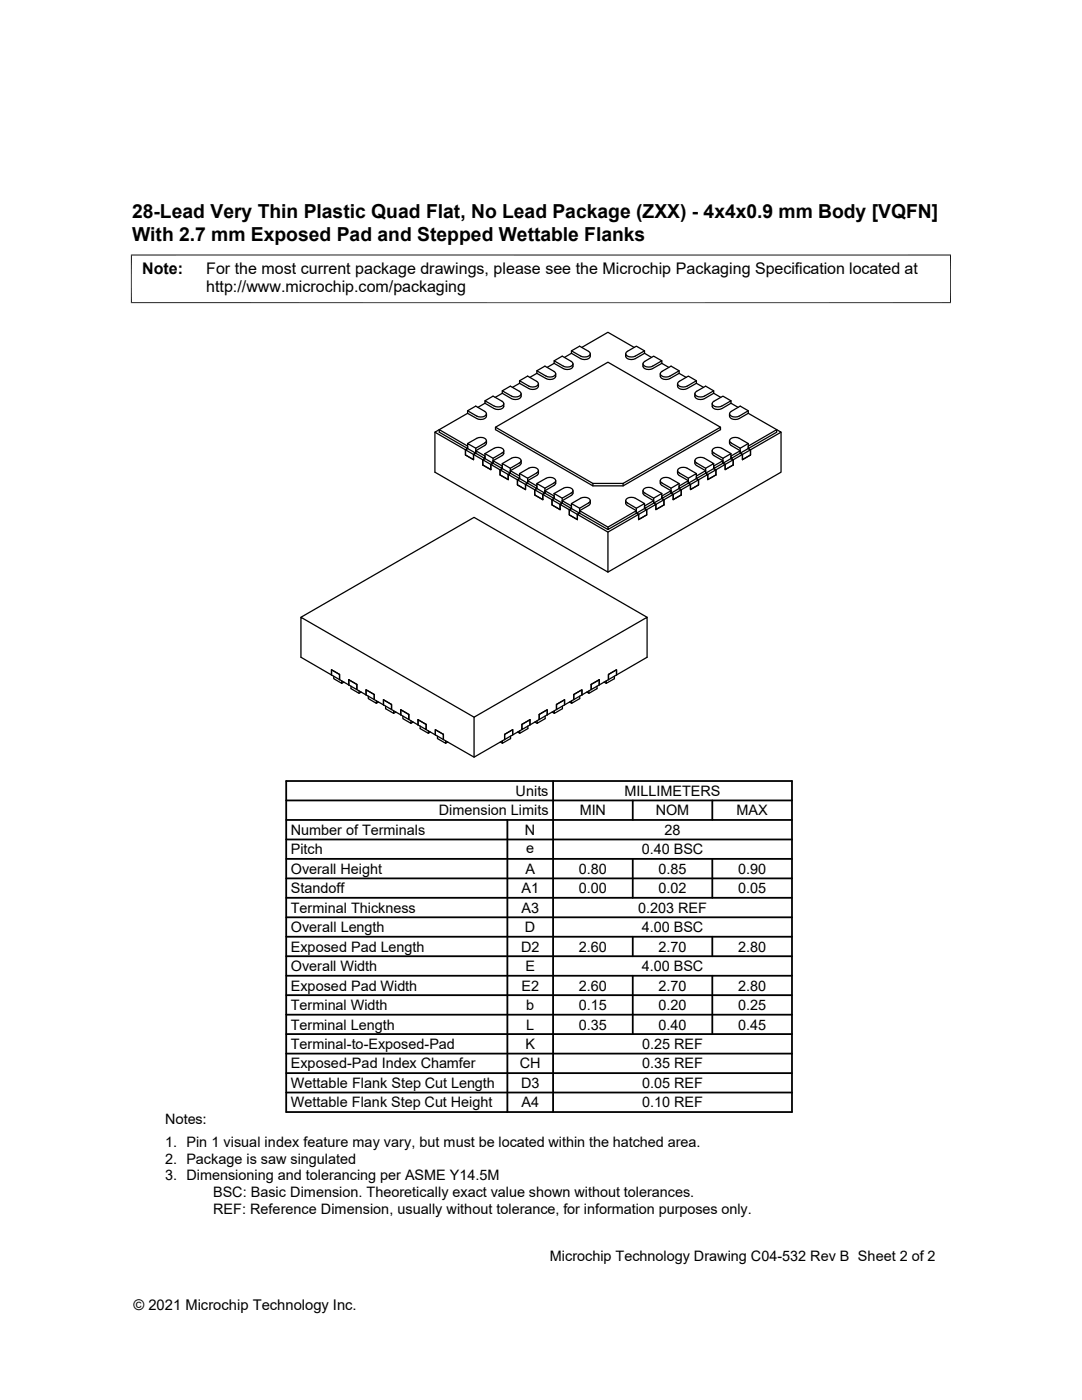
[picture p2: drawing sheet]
<svg xmlns="http://www.w3.org/2000/svg" width="216mm" height="279mm" viewBox="0 0 216 279" stroke-linecap="round" stroke-linejoin="round" font-family="sans-serif">
<g fill="none" stroke="#000" stroke-width=".25">
<path d="M96.8 80l1.6-.9 1.8 1M100.2 78l1.9 1a1.17 1.17 0 0 0 1.8-.6l-.3-.3M100.2 78.5l-1.4 .8M100.2 78.5l1.9 1a1.27 1.27 0 0 0 1.9-.4M103.7 78.1l-1.9-1-1.6 .9v.5M103.7 76.5l1.8 1a1.27 1.27 0 0 0 1.9-.4M103.7 76l1.6-.9 1.8 1a.57 .57 0 0 1 .3 .7 .57 .57 0 0 1-.7 .4l-1-.1-2-1.1v.5M103.7 76.5l-1.4 .8M104 78.6v.5M107.1 74l1.9 1.1a1.17 1.17 0 0 0 1.8-.6l-.2-.4-1.9-1-1.6 .9v.5M107.1 74.5l-1.4 .8M107.1 74.5l1.9 1a1.17 1.17 0 0 0 1.2 .2 1.17 1.17 0 0 0 .7-1.1"/>
<path d="M107.4 76.6v.5M110.6 72.5l1.8 1.1M110.6 72l1.6-.9 1.8 1a.57 .57 0 0 1 .3 .7 .57 .57 0 0 1-.7 .4h-.8l-.4-.1M110.6 72.5v-.5l1.8 1.1M110.6 72.5l-1.4 .8M114 70l1.8 1.1M114 70.5l-1.4 .8M114 70.5l1.8 1.1M114.3 72.6a1.12 1.12 0 0 1-.5 1.1 1.12 1.12 0 0 1-1.2-.1h-.2M116.1 69.3l5.2-3 5.3 3M117.4 70.1a.57 .57 0 0 1 .3 .7 .57 .57 0 0 1-.6 .4h-.9l-.3-.1M117.5 70.1l-1.8-1-1.7 .9v.5"/>
<path d="M117.8 70.6a1.12 1.12 0 0 1-.5 1.1 1.12 1.12 0 0 1-1.3-.1h-.1M124.8 70.6a1.12 1.12 0 0 0 .6 1.1 1.12 1.12 0 0 0 1.2-.1h.2M125.2 70.1a.57 .57 0 0 0-.3 .7 .57 .57 0 0 0 .7 .4h.8l.4-.1M128.3 72.6a1.12 1.12 0 0 0 .5 1.1 1.12 1.12 0 0 0 1.2-.1h.2M128.6 70.5l1.4 .8M128.6 70.5v-.5l-1.8 1.1M128.6 70l-1.6-.9-1.8 1M128.6 70.5l-1.8 1.1M132.1 72.5l1.4 .8M132.1 72.5v-.5l-1.9 1.1M132.1 72l-1.7-.9-1.8 1a.58 .58 0 0 0-.2 .7 .58 .58 0 0 0 .6 .4h.9l.3-.1M132.1 72.5l-1.9 1.1"/>
<path d="M135.2 76.6v.5M135.5 74.5l1.4 .8M135.5 74l-1.8 1.1a1.17 1.17 0 0 1-1.9-.6l.3-.4 1.8-1 1.6 .9v.5M135.5 74.5l-1.8 1a1.17 1.17 0 0 1-1.3 .2 1.17 1.17 0 0 1-.7-1.1M138.6 78.6v.5M139 76.5l1.4 .8M139 76l-1.6-.9-1.9 1a.58 .58 0 0 0-.2 .7 .58 .58 0 0 0 .6 .4l1-.1 2.1-1.1v.5M139 76.5l-1.9 1a1.27 1.27 0 0 1-1.9-.4M142.4 78.5l1.4 .8M142.4 78l-1.8 1a1.17 1.17 0 0 1-1.9-.6l.3-.3 1.8-1 1.6 .9v.5M142.4 78.5l-1.8 1a1.27 1.27 0 0 1-1.9-.4M145.9 80l-1.6-.9-1.9 1"/>
<path d="M86.8 86.3v7.9l34.5 20v-8M92.9 89.8l-6.1-3.5 .9-.6 5.6 3.3v.5l-.4 .3 1.6 .9M92.9 89.8v1M93.3 82.5l-5.6 3.2v.6l5.6 3.2-.4 .3M93.3 88.5l1.8-1a1.17 1.17 0 0 1 1.9 .6l-.3 .3-1.8 1.1M93.3 82l1.8 1a1.17 1.17 0 0 0 1.9-.6l-.3-.3-1.8-1.1-1.6 1v.5M93.3 82.5l1.8 1a1.27 1.27 0 0 0 1.9-.4M94.5 90.7l.4-.3-1.6-.9v-1l1.6 1v.9l-.4 .3 1.8 1.1M94.5 90.7v1l-1.6-.9M96.3 91.8l.5-.3-1.9-1.1v-.4l1.9 1v.5l1.6 1-.5 .2 1.9 1.1 .4-.3-.4 .3 1.6 .9M96.3 91.8v1M96.8 80.5v-.5l1.8 1"/>
<path d="M96.8 80.5l-1.4 .8M96.8 80.5l1.8 1M96.8 90.5v1l-.5 .3M97 88.4l-.2 .4-1.9 1.2M97.1 82.6v.5M97.1 87.9v.5M97.9 92.7l-1.6-.9v1M97.9 92.7v1l-1.6-.9M98.4 91.9l1.8 1.1v.5l-1.8-1zM98.4 91.5v1l-.5 .2M98.6 89.5l-1.8 1M98.6 89.5a1.17 1.17 0 0 1 1.9 .6l-.3 .3"/>
<path d="M98.9 85.3l19.4 11.2M99.8 93.8v1l1.6 .9-1.6-.9zM100.2 80.1a.57 .57 0 0 1 .3 .7 .57 .57 0 0 1-.7 .4h-.8l-.4-.2M100.2 90.9l-1.8 1M100.2 90.4l-1.8 1.1-1.6-1M100.5 80.6a1.04 1.04 0 0 1-.4 1 1.04 1.04 0 0 1-1.1 .1l-.4-.2M100.5 89.9v.6l-.3 .4M101.4 94.7v1M101.8 93.9v.5l1.9 1.1-.4 .3-1.9-1.1 .4-.3v-.9l-1.6-1v1l1.6 .9-.4 .3M101.8 93.9l1.9 1.1v.5l1.6 .9v-.5l1.8 1.1v.5l-.4 .2 1.6 1M103.6 92.4a.57 .57 0 0 0 .3-.7 .57 .57 0 0 0-.6-.4l-1.1 .1-2 1.1M103.7 92.9l-1.9 1"/>
<path d="M103.7 92.4l-1.9 1.1M103.7 94.5l1.8-1a1.17 1.17 0 0 1 1.9 .5l-.3 .4-1.8 1zM103.7 94.5v1l-.4 .3v1l1.6 .9M104 92.4l-.4 .5M104 91.9v.5M104.9 96.7l.4-.3 1.8 1.1-.4 .2zM104.9 96.7l-1.6-.9v1l1.6 .9M104.9 96.7v1M105.3 95.4v1l-.4 .3M106.7 97.7v1.1l1.6 .9-1.6-.9zM107.1 96.5l1.9-1a1.17 1.17 0 0 1 1.8 .6l-.3 .3-1.8 1M107.4 94.4l-.2 .4-1.9 1.1"/>
<path d="M107.4 93.9v.5M108.3 98.7v1M108.7 97.9v.5l1.9 1.1-.4 .2-1.9-1 .4-.3v-1l-1.6-.9v1l1.6 .9-.4 .3M108.7 97.9l1.9 1.1v.5l1.6 .9v-.5l1.8 1.1v.5l-.4 .2 1.6 1M110.6 98.5v1l-.4 .2v1.1l1.6 .9M110.9 95.9v.6l-.3 .3-1.9 1.1M112.2 99.4v1l-.4 .3M112.4 97.5l-1.8 1M112.4 97.5a1.17 1.17 0 0 1 1.9 .5l-.3 .4-1.8 1-1.6-.9M114.3 97.9v.6l-.2 .3-1.9 1.1M115.8 99.4l-1.8 1.1M115.9 99.4a1.17 1.17 0 0 1 1.9 .6l-.4 .4"/>
<path d="M117.8 99.9v.6l-.4 .4M124.3 96.5h-6v.5M124.8 99.9l.1 .6 .3 .4M126.8 99.4a1.17 1.17 0 0 0-1.9 .6l.3 .4M126.8 99.4l1.8 1.1-1.6 .9M128.3 97.9v.6l.2 .3 1.9 1.1M130.2 97.5a1.17 1.17 0 0 0-1.9 .5l.4 .4 1.7 1M130.2 97.5l1.9 1M130.4 99.4l1.7-.9v1l-1.7 .9zM131.7 95.9l.1 .6 .2 .3 1.9 1.1M132.1 99l1.8-1.1v.5l-1.8 1.1zM132.5 99.7v1.1l-1.6 .9v-1"/>
<path d="M133.9 98.4l.4 .3-1.8 1-.4-.2 .4 .2-1.6 1-.5-.3v-.5l-1.8 1.1v.5l1.8-1.1 .5 .3M133.9 97.4l1.6-.9-1.8-1a1.17 1.17 0 0 0-1.9 .6l.3 .3 1.8 1v1M133.9 98.4l.4 .3v1l1.6-.9M134.3 98.7l1.6-1v1.1l-1.6 .9zM135.2 93.9v.5M135.2 94.4l.2 .4 2 1.1M135.5 96.5v1l.4 .2v1.1M137.4 95.4l1.6-.9v1l-1.6 .9zM137.8 96.7l-1.9 1-.4-.2-1.6 .9M138.6 91.9v.5M138.7 92.4l.2 .4 1.9 1.1M139 95l1.8-1.1v.5l-1.8 1.1z"/>
<path d="M139 94.5l-1.9-1a1.17 1.17 0 0 0-1.9 .5l.4 .4 1.8 1M139.4 95.8v1l-1.6 .9v-1M140.8 94.4l.4 .3-1.8 1.1-.4-.3 .4 .3-1.6 .9-.4-.3v-.5l-1.9 1.1v.5l1.9-1.1 .4 .3M140.8 93.5l1.6-1-1.8-1a1.17 1.17 0 0 0-1.9 .6l.3 .3 1.8 1.1v.9M140.8 94.4l.4 .3v1l1.7-.9M141.2 94.7l1.7-.9v1l-1.7 .9zM142.1 80.6a1.04 1.04 0 0 0 .4 1 1.04 1.04 0 0 0 1.2 .1l.3-.2M142.1 89.9v.6l.4 .4M142.4 92.5v1l.5 .3v1M142.4 90.4l1.9 1.1M142.4 90.9l1.9 1M142.5 80.1a.57 .57 0 0 0-.3 .7 .57 .57 0 0 0 .6 .4h.9l.3-.2"/>
<path d="M143.8 85.3l-22.5-13-22.4 13v.4l19.4 11.3h6l19.5-11.3v-.4l-19.5 11.2v.5M144 89.5a1.17 1.17 0 0 0-1.9 .6l.4 .3M144.1 89.5l1.8 1M144.3 91.5l1.6-1v1l-1.6 1zM144.7 92.7l-1.8 1.1-.5-.3-1.6 .9M145.6 87.9v.6l.2 .3 1.9 1.2M145.9 80.5l1.4 .8M145.9 80.5v-.5l-1.8 1M145.9 80.5l-1.8 1M146.3 91.8v1l-1.6 .9v-1M147.7 90.4v-.4l-1.8 1v.5l1.8-1.1 .4 .3-1.8 1.1-.4-.3 .4 .3-1.6 .9-.4-.2v-.6l-1.9 1.1v.5l1.9-1 .4 .2M147.7 89.5l1.6-1-1.8-1a1.17 1.17 0 0 0-1.9 .6l.3 .3 1.8 1.1v.9"/>
<path d="M147.7 90.4l.4 .3v1l1.7-.9M148.1 90.7l1.7-.9v1l-1.7 .9zM149.3 82.5l6.6 3.8-6.1 3.5-.5-.3-1.6 .9M149.3 82l-1.8 1a1.17 1.17 0 0 1-1.9-.6l.3-.3 1.8-1.1 1.6 1v.5M149.3 89l5.7-3.3v.6l-5.7 3.2zM149.3 88.5v1l.5 .3v1M149.3 82.5l-1.8 1a1.17 1.17 0 0 1-1.3 .2 1.17 1.17 0 0 1-.6-1.1M155.9 86.3v7.9l-34.6 20M111.8 100.7l.4-.3 1.8 1.1-.4 .2zM111.8 100.7l-1.6-1v1.1l1.6 .9M111.8 100.7v1M113.6 101.7v1.1l1.6 .9-1.6-.9z"/>
<path d="M115.2 102.7l.5-.3-1.7-.9v-1l1.7 .9v1l-.5 .3 6.1 3.5 6.1-3.5M115.2 102.7v1M117.5 100.9l-1.8 1M117.5 100.4l-1.8 1M121.3 105.2l5.7-3.3v.5l-5.7 3.3zM121.3 105.2l-5.6-3.3v.5l5.6 3.3M125.2 100.4l1.8 1v1M125.2 100.9l1.8 1M127 102.4l.4 .3M127 102.4l.4 .3v1l1.6-.9M127.4 102.7v1l1.6-.9M127.4 102.7l1.6-1v1.1"/>
<path d="M128.6 100.5v1l.4 .2v1.1M130.9 100.7l-1.9 1-.4-.2-1.6 .9M60 123.2l34.6-19.9 34.5 19.9M66.1 134.7v-1l1.7 .9v1M66.1 134.7l1.7 .9M66.1 134.7l-6.1-3.5v-8l34.6 19.9M66.6 134.9v.5l1.6 1v-.5M67.8 135.6l1.8 1.1M68.6 136.1l-.4 .3M69.6 135.7l1.6 .9v1l5.3 3.1M69.6 135.7v1M69.6 135.7l1.6 .9v1l-1.6-.9"/>
<path d="M70 136.9v.5l1.6 1 .5-.3M71.6 137.9v.5M73 137.7v1v-1l1.7 .9v1v-1zM73.5 138.9v.5l1.6 1v-.5M76.5 139.7l1.6 .9v1l1.9 1.1M76.5 139.7v1M76.5 139.7l1.6 .9v1l-1.6-.9M112.6 139.7v1l-1.6 .9v-1M112.6 139.7l-1.6 .9M114.5 139.6l-1.9 1.1v-1M115.7 138.9v.5l-1.6 1v-.5M116.1 138.7v-1l-1.6 .9v1"/>
<path d="M116.1 138.7l-1.6 .9M117.5 137.9v.5l-.4-.3M118 136.6v1l-1.9 1.1M119.1 136.9v.5l-1.6 1M119.6 135.7v1l-1.6 .9v-1M119.6 135.7l-1.6 .9M120.5 136.1l.5 .3M121.4 134.6l1.6-.9v1v-1l-1.6 .9v1zM121.4 135.6l-1.8 1.1v-1M121.4 135.6l7.7-4.4v-8l-34.5 19.9v8M122.6 134.9v.5l-1.6 1v-.5M75.5 140.1l-.4 .3"/>
<path d="M76.9 140.9v.5l1.6 1 .5-.3M78.5 141.9v.5M80 142.7v-1.1l1.6 1v1M80 142.7l1.6 .9M80.4 142.9v.5l1.6 1v-.6M81.6 143.6l1.8 1.1M82.4 144.1l-.4 .3M83.8 144.9v.5l1.7 .9 .4-.2M85 144.6v1l1.9 1.1M85 144.6v1l-1.6-.9M85 144.6l-1.6-1v1.1M85.5 145.8v.5"/>
<path d="M86.9 146.7v-1.1l1.6 1v1M86.9 146.7l1.6 .9M87.3 146.9v.5l1.6 .9v-.5M88.5 147.6l6.1 3.5 6.1-3.5M89.3 148.1l-.4 .2M99.8 148.1l.4 .2M101.9 146.9v.5l-1.7 .9v-.5M102.3 146.7v-1.1l-1.6 1v1M102.3 146.7l-1.6 .9M103.7 145.8v.5l-.4-.2M104.1 144.6l1.6-1v1.1l-1.6 .9zM105.3 144.9v.5l-1.6 .9"/>
<path d="M105.7 143.6l-1.6 1v1l-1.8 1.1M106.7 144.1l.5 .3M107.6 143.6l-1.9 1.1v-1.1M108.8 142.9v.5l-1.6 1v-.6M109.2 142.7v-1.1l-1.6 1v1M109.2 142.7l-1.6 .9M110.6 141.9v.5l-.4-.3M111 140.6v1l-1.8 1.1M112.2 140.9v.5l-1.6 1M113.6 140.1l.5 .3"/>
</g>
<path d="M26.1 50.9h163.7M26.2 50.8v9.7M189.7 50.8v9.7M26.1 60.4h163.7" fill="none" stroke="#000" stroke-width=".2"/>
<g fill="none" stroke="#000" stroke-width=".36">
<path d="M57.1 159.7h100.9M57.1 155.9h100.9v66h-100.9zM110.4 155.9v66M126.3 159.7v3.9M142.1 159.7v3.9M57.1 175.3h100.9M57.1 171.4h100.9M57.1 167.5h100.9M57.1 163.6h100.9M57.1 179.2h100.9M101.2 163.6v58.3M126.3 171.4v7.8"/>
<path d="M142.1 171.4v7.8M57.1 186.9h100.9M57.1 183.1h100.9M57.1 194.7h100.9M57.1 190.8h100.9M57.1 198.6h100.9M126.3 186.9v3.9M126.3 194.7v11.7M142.1 186.9v3.9M142.1 194.7v11.7M57.1 202.5h100.9M57.1 214.2h100.9"/>
<path d="M57.1 206.4h100.9M57.1 218h100.9M57.1 210.3h100.9"/>
</g>
<g font-size="3.9">
<text x="26.4" y="43.5">28-Lead Very Thin Plastic Quad Flat, No Lead Package (ZXX) - 4x4x0.9 mm Body [VQFN]</text>
<text x="26.4" y="48.1">With 2.7 mm Exposed Pad and Stepped Wettable Flanks</text>
</g>
<g font-size="3.2">
<text x="28.4" y="54.7">Note:</text>
<text x="41.1" y="58.3">http://www.microchip.com/packaging</text>
<text x="41.1" y="54.7">For the most current package drawings, please see the Microchip Packaging Specification located at</text>
</g>
<g font-size="2.9">
<text x="102.9" y="158.8">Units</text>
<text x="124.6" y="158.8">MILLIMETERS</text>
<text x="58" y="166.6">Number of Terminals</text>
<text x="87.6" y="162.7">Dimension Limits</text>
<text x="104.8" y="166.6">N</text>
<text x="115.7" y="162.7">MIN</text>
<text x="130.8" y="162.7">NOM</text>
<text x="132.6" y="166.6">28</text>
<text x="147" y="162.7">MAX</text>
<text x="58" y="170.5">Pitch</text>
<text x="105" y="170.2">e</text>
<text x="128" y="170.5">0.40 BSC</text>
<text x="58" y="174.4">Overall Height</text>
<text x="58" y="178.3">Standoff</text>
<text x="104.1" y="178.3">A1</text>
<text x="104.8" y="174.4">A</text>
<text x="115.5" y="174.4">0.80</text>
<text x="115.5" y="178.3">0.00</text>
<text x="131.4" y="174.4">0.85</text>
<text x="131.4" y="178.3">0.02</text>
<text x="147.3" y="174.4">0.90</text>
<text x="147.3" y="178.3">0.05</text>
<text x="58" y="182.2">Terminal Thickness</text>
<text x="104.1" y="182.1">A3</text>
<text x="127.3" y="182.2">0.203 REF</text>
<text x="58" y="186">Overall Length</text>
<text x="58" y="189.9">Exposed Pad Length</text>
<text x="104" y="189.9">D2</text>
<text x="104.8" y="186">D</text>
<text x="115.5" y="189.9">2.60</text>
<text x="128" y="186">4.00 BSC</text>
<text x="131.4" y="189.9">2.70</text>
<text x="147.3" y="189.9">2.80</text>
<text x="58" y="193.8">Overall Width</text>
<text x="58" y="197.7">Exposed Pad Width</text>
<text x="104" y="197.7">E2</text>
<text x="104.8" y="193.8">E</text>
<text x="115.5" y="197.7">2.60</text>
<text x="128" y="193.8">4.00 BSC</text>
<text x="131.4" y="197.7">2.70</text>
<text x="147.3" y="197.7">2.80</text>
<text x="58" y="201.6">Terminal Width</text>
<text x="105" y="201.6">b</text>
<text x="115.5" y="201.6">0.15</text>
<text x="131.4" y="201.6">0.20</text>
<text x="147.3" y="201.6">0.25</text>
<text x="58" y="205.5">Terminal Length</text>
<text x="58" y="209.4">Terminal-to-Exposed-Pad</text>
<text x="104.8" y="209.4">K</text>
<text x="105" y="205.5">L</text>
<text x="115.5" y="205.5">0.35</text>
<text x="128.1" y="209.4">0.25 REF</text>
<text x="131.4" y="205.5">0.40</text>
<text x="147.3" y="205.5">0.45</text>
<text x="58" y="213.2">Exposed-Pad Index Chamfer</text>
<text x="103.7" y="213.2">CH</text>
<text x="128.1" y="213.2">0.35 REF</text>
<text x="58" y="217.1">Wettable Flank Step Cut Length</text>
<text x="58" y="221">Wettable Flank Step Cut Height</text>
<text x="104" y="217.1">D3</text>
<text x="104.1" y="221">A4</text>
<text x="128.1" y="221">0.10 REF</text>
<text x="128.1" y="217.1">0.05 REF</text>
<text x="32.9" y="224.4">Notes:</text>
<text x="32.9" y="229">1. Pin 1 visual index feature may vary, but must be located within the hatched area.</text>
<text x="32.9" y="232.3">2. Package is saw singulated</text>
<text x="32.9" y="235.6">3. Dimensioning and tolerancing per ASME Y14.5M</text>
<text x="42.5" y="238.9">BSC: Basic Dimension. Theoretically exact value shown without tolerances.</text>
<text x="42.5" y="242.2">REF: Reference Dimension, usually without tolerance, for information purposes only.</text>
<text x="109.7" y="251.7">Microchip Technology Drawing C04-532 Rev B Sheet 2 of 2</text>
<text x="26.6" y="261.3">© 2021 Microchip Technology Inc.</text>
</g>
</svg>
